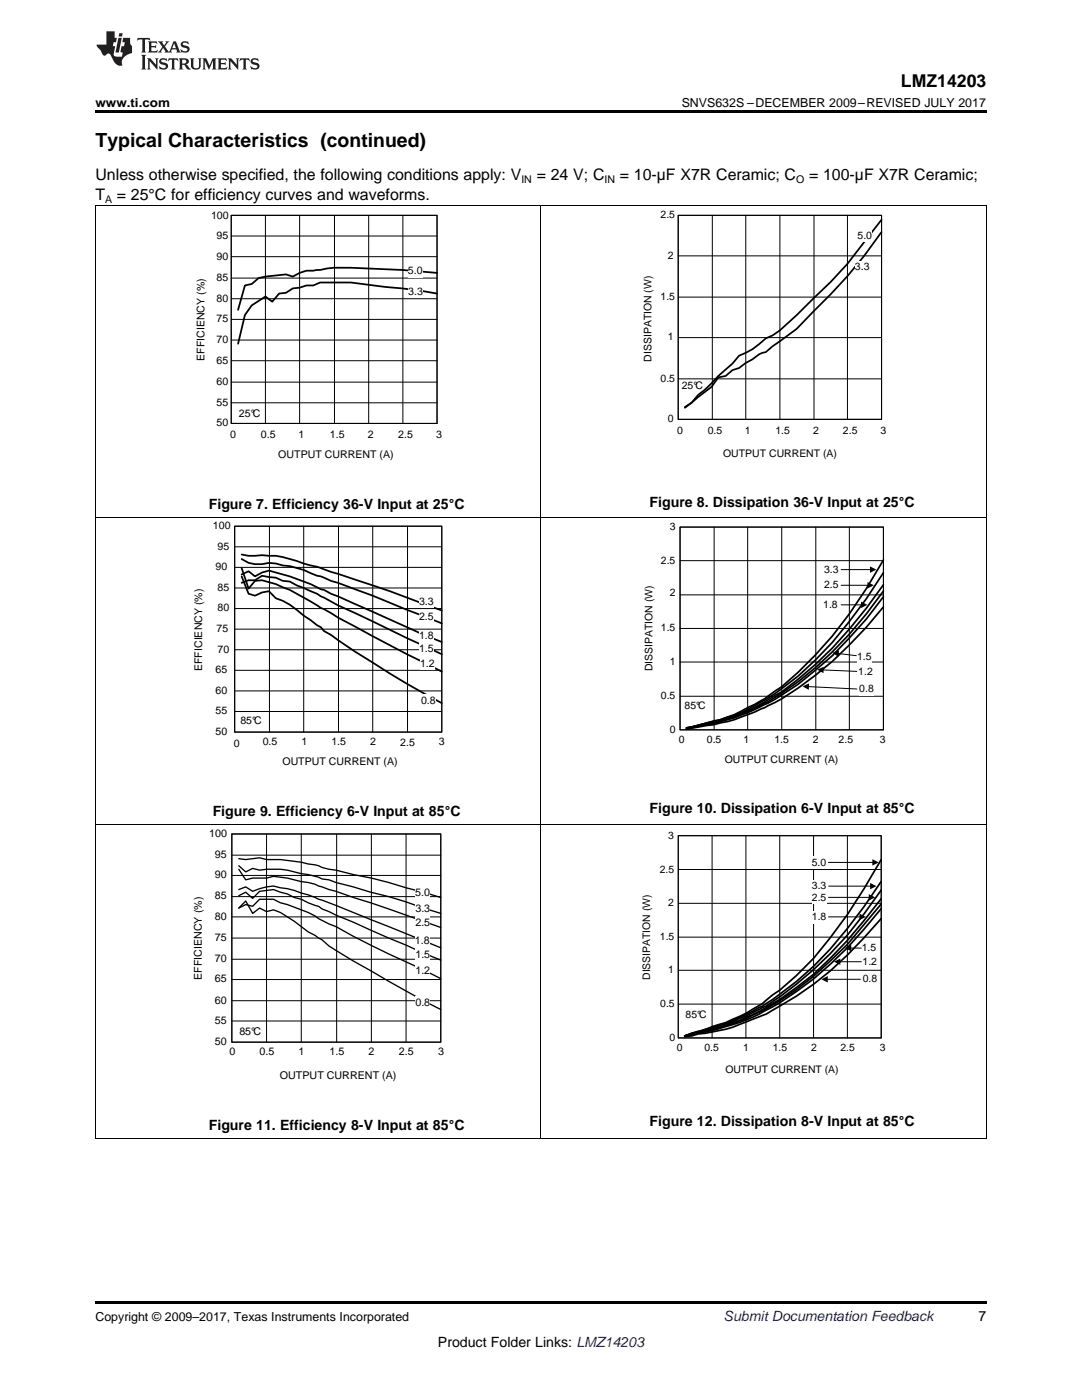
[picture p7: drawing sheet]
<svg xmlns="http://www.w3.org/2000/svg" width="216mm" height="279mm" viewBox="0 0 216 279" stroke-linecap="round" stroke-linejoin="round" font-family="sans-serif">
<path d="M19 227.2h.2zM196.7 227.2h.1zM19 259.7h177.8v.5h-177.8z" fill="#000"/>
<g fill="none" stroke="#000" stroke-width=".2">
<path d="M19.1 164.5v62.7M46.3 178.9h41.7M46.3 174.7h41.7M46.3 170.7h41.7M46.3 166.4h41.7v41.6h-41.7zM53.2 166.4v41.6M60.1 166.4v41.6M67.2 166.4v41.6M74.1 166.4v41.6M81 166.4v41.6M107.9 164.5v62.7M196.8 164.5v62.7"/>
<path d="M46.3 199.7h41.7M46.3 195.5h41.7M46.3 191.4h41.7M46.3 187.2h41.7M46.3 183h41.7M46.3 203.8h41.7M19 227.2h177.8"/>
</g>
<path d="M46.3 166.4h41.7v41.6h-41.7z" fill="none" stroke="#000" stroke-width=".21"/>
<path d="M47.6 171.4l1.4 .1 2.8-.3 1.4 .3h2.8l2.7 .4 4.2 .7 2.8 .9 1.3 .2 10.6 2.4 10.4 3M47.6 172.8l1.4 1.2 1.4-.7 1.4 .4a16.8 16.8 0 0 1 8.3 .7 12.1 12.1 0 0 1 4.2 1l1.4 .2 1.3 .5 10.6 2.8 10.4 3.4M47.6 173.5l1.4 2.1 1.4-.4h2.8l1.4-.3a23.1 23.1 0 0 1 5.5 1l2.8 .6 2.8 1 11.9 3.9 10.4 3.7M47.6 177.5l1.4-.5 1.4 .9 2.8-.9 1.4-.2 2.7 .6 2.8 .8a137.9 137.9 0 0 1 13.9 5.3l14 5.7M47.6 178.8l1.4-.7 1.4 1.2 1.4-1.4 2.8-.4 2.7 .9 1.4 .7 1.4 .4 1.4 .7 2.1 .7 .7 .5 2.7 1.2 21 9M88 195.3l-7-3.3a164.6 164.6 0 0 1-14-7.1 15.9 15.9 0 0 1-4.1-2.1l-2.8-1.2-2.8-1.1-1.3-.3-1.4-.7h-2.8l-1.4 1.4-1.4-.4-1.4 .7 1.4-1.4 1.4 2.5 1.4-1.1 1.4 .7 1.4-.3 1.4 .5 2.7 1.8 2.8 2.1 2.8 1.6 1.4 1.2 4.8 3 14 7.9 3.5 1.8" fill="none" stroke="#000" stroke-width=".27"/>
<g fill="#fff">
<path d="M82.8 176.8h3v2.6h-3z" fill-rule="evenodd"/>
<path d="M82.9 180h3v2.6h-3z" fill-rule="evenodd"/>
<path d="M82.9 182.8h3v2.6h-3z" fill-rule="evenodd"/>
<path d="M82.8 186.4h2.9v2.6h-2.9z" fill-rule="evenodd"/>
<path d="M82.9 189.2h3v2.6h-3z" fill-rule="evenodd"/>
<path d="M82.9 192.4h3v2.6h-3z" fill-rule="evenodd"/>
<path d="M82.9 198.8h3v2.6h-3z" fill-rule="evenodd"/>
<path d="M172 187.9h2.8v2.5h-2.8z" fill-rule="evenodd"/>
</g>
<path d="M135.3 173.5h40.5M135.3 166.8h40.5v40.3h-40.5zM142.1 166.8v40.3M148.8 166.8v40.3M155.6 166.8v40.3M162.3 166.8v40.3M169.1 166.8v40.3M135.3 193.6h40.5M135.3 187h40.5M135.3 180.3h40.5M135.3 200.4h40.5" fill="none" stroke="#000" stroke-width=".2"/>
<path d="M135.3 166.8h40.5v40.3h-40.5z" fill="none" stroke="#000" stroke-width=".21"/>
<path d="M175.8 171.5a111.8 111.8 0 0 1-13.5 19.8l-3.4 3.4-3.3 2.9-1.4 .9a24.9 24.9 0 0 1-8 4.9l-1.4 .7-2.7 .8-1.4 .7-1.4 .2-2.7 .9M175.8 175.9a101.3 101.3 0 0 1-13.5 16.9 79.1 79.1 0 0 1-10.1 8l-3.4 1.7a70.2 70.2 0 0 1-10.8 3.7l-1.4 .5M175.8 177.6a78.6 78.6 0 0 1-22.9 23.2l-6.7 3.2-6.9 1.9-2.7 1 1.4-.2 1.3-.4a30.1 30.1 0 0 0 10.8-2.9l2.1-.8a65.8 65.8 0 0 0 20.2-15.4l3.4-3.9M175.8 179.4a96.5 96.5 0 0 1-13.5 15 63.3 63.3 0 0 1-12.2 8.1 41 41 0 0 1-10.8 3.4l-1.3 .6-1.4 .2M175.8 180.4l-3.4 4.1a65.2 65.2 0 0 1-20.2 17.2 40.2 40.2 0 0 1-12.9 4.4l-2.7 .6M175.8 181.3a77.9 77.9 0 0 1-20.2 18.8 40.9 40.9 0 0 1-16.3 6l-2.7 .6" fill="none" stroke="#000" stroke-width=".35"/>
<g fill="#fff">
<path d="M162 171h2.9v2.5h-2.9z" fill-rule="evenodd"/>
<path d="M162 175.6h2.9v2.5h-2.9z" fill-rule="evenodd"/>
<path d="M162 177.9h2.9v2.5h-2.9z" fill-rule="evenodd"/>
<path d="M162 181.8h2.9v2.5h-2.9z" fill-rule="evenodd"/>
</g>
<g fill="none" stroke="#000" stroke-width=".2">
<path d="M19.1 103.3v61.3M46.8 117.3h41.3M46.8 113.2h41.3M46.8 109.1h41.3M46.8 105h41.3v41.1h-41.3zM53.8 105v41.1M60.6 105v41.1M67.5 105v41.1M74.4 105v41.1M81.3 105v41.1M107.9 103.3v61.3M196.8 103.3v61.3"/>
<path d="M46.8 137.9h41.3M46.8 133.8h41.3M46.8 129.7h41.3M46.8 125.6h41.3M46.8 121.5h41.3M46.8 142h41.3M19 164.5h177.8M165.3 172.1h8.9M165.3 179.1h8.2M165.4 176.8h8.4M165 195.4h6.7M165.3 183h6.4"/>
<path d="M167.5 191.9h4.4M169.7 189.2h2.2"/>
</g>
<path d="M173.4 178.5l1.2 .6-1.2 .6zM173.6 176.2l1.3 .6-1.3 .7zM174.1 171.5l1.2 .6-1.2 .7zM163.9 195.4l1.3-.6v1.3zM166.4 191.9l1.3-.6v1.3zM168.6 189.2l1.3-.6v1.2zM171.5 182.3l1.3 .7-1.3 .6z" fill="#000"/>
<path d="M46.8 105h41.4v41.1h-41.4z" fill="none" stroke="#000" stroke-width=".21"/>
<path d="M48.2 110.7l1.4 .2 2.7-.1 1.4 .1a17.3 17.3 0 0 1 6.9 1.6l2.7 .6 1.4 .5a423 423 0 0 1 23.4 8.2M48.2 111.6a6.2 6.2 0 0 0 5.5 .7l1.3 .2 1.4 .3a19.9 19.9 0 0 1 6.9 2.1l.7 .1 2 .9 8.4 3 13.7 5.5M48.2 114.6l1.4-.6 1.3 1 1.4-.7 1.4-.4a56.9 56.9 0 0 1 12.3 4.6l18.6 8.2 3.5 1.4M48.2 116.3l1.4-.5h1.3l1.4-.9 2.7 .4 1.4 .6 1.4 .2 1.4 .7 4.1 1.7 4.1 2.3 20.7 9.8M48.2 113.4l1.4 4.1 1.3-1.6 1.4-.1 1.4 .4a42.5 42.5 0 0 1 10.3 5.1l.7 .3a402.8 402.8 0 0 0 23.4 12.4M48.2 115l1.4 3.5 1.3 .4 1.4-.7 1.4-.2 1.3 1.4a14.2 14.2 0 0 1 5.6 3.5l2.7 1.9 .7 .4 .7 .7 1.3 .8a238.5 238.5 0 0 0 22.1 13.6" fill="none" stroke="#000" stroke-width=".35"/>
<g fill="#fff">
<path d="M83.6 118.8h3v2.5h-3z" fill-rule="evenodd"/>
<path d="M83.6 121.8h3v2.5h-3z" fill-rule="evenodd"/>
<path d="M83.6 125.7h3v2.5h-3z" fill-rule="evenodd"/>
<path d="M83.6 128.2h3v2.5h-3z" fill-rule="evenodd"/>
<path d="M83.8 131.2h2.9v2.5h-2.9z" fill-rule="evenodd"/>
<path d="M84 138.6h2.9v2.5h-2.9z" fill-rule="evenodd"/>
<path d="M48 142.5h4.7v2.6h-4.7z" fill-rule="evenodd"/>
</g>
<path d="M135.7 118.7h40.6M135.7 111.9h40.6M135.7 105.2h40.6v40.5M142.5 105.2v40.5M149.2 105.2v40.5M156 105.2v40.5M162.8 105.2v40.5M169.5 105.2v40.5M135.7 139h40.6M135.7 132.1h40.6M135.7 125.4h40.6" fill="none" stroke="#000" stroke-width=".2"/>
<path d="M135.7 105.2h40.6v40.5h-40.6zM135.7 105.2v40.5h40.6" fill="none" stroke="#000" stroke-width=".21"/>
<path d="M176.3 111.8a90.6 90.6 0 0 1-17 22.3l-3.3 3a46.2 46.2 0 0 1-10.9 6l-1.3 .5-6.8 1.7M176.3 114.3a98.3 98.3 0 0 1-13.6 17.4 48.3 48.3 0 0 1-16.2 11l-2.7 .9-6.8 1.8M176.3 116.7a82.6 82.6 0 0 1-20.3 21.4l-1.4 .7a39.2 39.2 0 0 1-14.9 5.8l-2.7 .7M176.3 118a73.6 73.6 0 0 1-23.1 22.1l-5.4 2.4a20.5 20.5 0 0 1-5.4 1.6l-1.3 .4-4.1 .8M176.3 119.1a84.8 84.8 0 0 1-17 17.4 49.6 49.6 0 0 1-14.2 7.1l-2.7 .8-4 .6-1.4 .5 2.7-.5a45.3 45.3 0 0 0 16.3-5.5 76 76 0 0 0 20.3-18.4" fill="none" stroke="#000" stroke-width=".35"/>
<g fill="#fff">
<path d="M164.4 112.5h2.9v2.5h-2.9z" fill-rule="evenodd"/>
<path d="M164.5 115.6h2.8v2.5h-2.8z" fill-rule="evenodd"/>
<path d="M164.3 119.4h2.9v2.5h-2.9z" fill-rule="evenodd"/>
<path d="M171 129.9h2.9v2.5h-2.9z" fill-rule="evenodd"/>
<path d="M171.3 132.8h2.9v2.5h-2.9z" fill-rule="evenodd"/>
<path d="M171.5 136.3h2.9v2.5h-2.9z" fill-rule="evenodd"/>
</g>
<path d="M167.8 113.7h6M167.8 116.8h5.5M161.2 137l9.8 .5M164.2 133.7l6.8 .3M167.2 130.4l3.7 .5M167.8 120.7h4.2" fill="none" stroke="#000" stroke-width=".2"/>
<path d="M173.1 116.2l1.3 .6-1.3 .6zM173.6 113l1.3 .7-1.3 .6zM160.1 137l1.3-.6v1.3zM163.1 133.7l1.3-.6-.1 1.2zM166.1 130.3l1.3-.5-.1 1.3zM171.8 120.1l1.3 .6-1.3 .6z" fill="#000"/>
<path d="M136.6 139.7h4.7v2.5h-4.7z" fill-rule="evenodd" fill="#fff"/>
<g fill="none" stroke="#000" stroke-width=".2">
<path d="M19.1 41.1v62.2M46.1 59.6h41.1M46.1 55.5h41.1M46.1 51.2h41.1M46.1 47.1h41.1M46.1 43h41.1v41.5h-41.1zM53 43v41.5M59.8 43v41.5M66.7 43v41.5M73.6 43v41.5M80.4 43v41.5M107.9 41.1v62.2"/>
<path d="M196.8 41.1v62.2M46.1 76.3h41.1M46.1 72h41.1M46.1 67.9h41.1M46.1 63.7h41.1M46.1 80.4h41.1M19 103.2h177.8"/>
</g>
<path d="M46.1 43h41.1v41.5h-41.1z" fill="none" stroke="#000" stroke-width=".21"/>
<path d="M87.2 54.5l-10.4-.8a78 78 0 0 0-11.6-.1l-2.7 .4h-1.3l-1.4 .5-1.4 .7-1.3-.4-4.1 .4-1.4 .3-1.4 1.2-1.3 .3-1.4 4.8M87.2 58.6l-3.4-.6-13.8-1.6h-6.1l-1.4 .6h-1.3l-1.4 .4-1.4 .2-1.3 .8-1.4 .2-1.4 1.6-1.3-1-2.8 1.7-1.3 2-1.4 5.7" fill="none" stroke="#000" stroke-width=".35"/>
<g fill="#fff">
<path d="M81.5 56.9h2.9v2.5h-2.9z" fill-rule="evenodd"/>
<path d="M81.4 52.9h2.9v2.5h-2.9z" fill-rule="evenodd"/>
</g>
<path d="M135.3 59.3h40.6M135.3 51.1h40.6M135.3 43h40.6v40.7h-40.6zM142.1 43v40.7M148.8 43v40.7M155.6 43v40.7M162.4 43v40.7M169.1 43v40.7M135.3 75.6h40.6M135.3 67.4h40.6" fill="none" stroke="#000" stroke-width=".2"/>
<path d="M135.3 43h40.6v40.7h-40.6z" fill="none" stroke="#000" stroke-width=".21"/>
<path d="M175.9 43.8l-6.8 8.9-3.3 3.6-6.8 6.6-3.4 3-1.5 1-1.3 .6a17 17 0 0 1-5.3 3.5l-1.4 1.6-2.8 2.4-2.6 2.8-1.4 1-1.3 1.6-1.3 .8M175.9 46.3a96.7 96.7 0 0 1-13.6 15.9l-3.3 3.4-4.9 3.5-1.3 1.2-1.3 .4-4 2.7-1.4 .5-1.3 1.1-1.5 .3-1.3 1.9-5.3 4.2" fill="none" stroke="#000" stroke-width=".35"/>
<g fill="#fff">
<path d="M171.1 45.8h2.9v2.5h-2.9z" fill-rule="evenodd"/>
<path d="M170.6 52.1h2.9v2.5h-2.9z" fill-rule="evenodd"/>
</g>
<path d="M19 41.1h177.8" fill="none" stroke="#000" stroke-width=".2"/>
<path d="M19 22h177.8v.5h-177.8z" fill="#000"/>
<g fill="#231f20">
<path d="M27.5 7.6l-.1 .5 .4-.2h.6v.1v2.1l-.2 .4h1l-.3-.4v-2.1l.1-.1h.5l.5 .2-.2-.5zM29.5 8.3l.2 .3v1.5l-.2 .4h1.8l.2-.6a1.04 1.04 0 0 1-1.3 .2v-.7h.6l.3 .2v-.6l-.3 .2h-.6v-.6l.8-.1 .4 .3-.2-.5zM31.5 8.3l.9 1.1-.9 1.1h.8l-.2-.2 .5-.7 .4 .7-.2 .2h1.5l-.1-.2 .1-.4h.9l.1 .4-.2 .2h1l-.3-.3-.7-1.9h-.5l-.9 2-.8-1 .9-1h-.8l.1 .3-.3 .5-.4-.6 .2-.2zM34.7 8.6l.4 1h-.7zM36.3 8.4a.63 .63 0 0 0-.2 .7 .63 .63 0 0 0 .6 .4l.6 .2 .1 .2a.75 .75 0 0 1-.7 .4 .75 .75 0 0 1-.6-.5l.1 .7 .1-.1a1.11 1.11 0 0 0 1.5-.6 1.13 1.13 0 0 0-1.2-.8l-.1-.4a1.04 1.04 0 0 1 1.2 .2l-.2-.5-.1 .1-.5-.2zM28.2 10.9l.2 .4v2.2l-.2 .4h1l-.3-.4v-2.2l.3-.4zM29.3 11.6l.3 .4v1.5l-.3 .4h.8l-.2-.4v-1.3l1.5 1.7v-1.9l.2-.4h-.7l.2 .4v.9l-1.1-1.3zM32 11.8a.62 .62 0 0 0-.2 .7 .62 .62 0 0 0 .6 .4l.6 .1 .1 .3a.76 .76 0 0 1-.7 .3 .76 .76 0 0 1-.6-.4l.1 .7 .1-.1a1.11 1.11 0 0 0 1.5-.6 1.13 1.13 0 0 0-1.2-.8l-.1-.4a1.04 1.04 0 0 1 1.2 .2l-.2-.6-.1 .1-.5-.1zM33.7 11.6l-.2 .6a.61 .61 0 0 1 .8-.3v1.6l-.2 .4h.9l-.2-.4v-1.6a.63 .63 0 0 1 .8 .3l-.2-.6zM35.6 11.6l.3 .4v1.5l-.3 .4h1l-.2-.2v-.8l.5 .2a.76 .76 0 0 0 1.2 .7l-1-1a.58 .58 0 0 0 .6-.5 .58 .58 0 0 0-.5-.6zM36.4 11.9h.1a.45 .45 0 0 1 .5 .1 .45 .45 0 0 1 .1 .5l-.7 .2zM37.9 11.6l.2 .2a2.17 2.17 0 0 0 .3 1.9 .99 .99 0 0 0 1.6-.6v-1.1l.2-.4h-.7l.2 .2a1.92 1.92 0 0 1-.2 1.8 .6 .6 0 0 1-.9-.5v-1.1l.2-.4zM40.4 11.6l.2 .4v1.5l-.2 .4h.7l-.2-.4v-1.4l.8 1.8 .8-1.8v1.4l-.2 .4h.9l-.2-.4v-1.5l.2-.4h-.8l-.6 1.5-.6-1.5zM43.4 11.6l.2 .4v1.5l-.2 .4h1.8l.2-.6a1.04 1.04 0 0 1-1.3 .1v-.6h.5l.4 .2v-.6l-.4 .2h-.5v-.7h.8l.3 .3-.1-.6zM45.5 11.6l.2 .4v1.5l-.2 .4h.7l-.2-.4v-1.3l1.5 1.7v-1.9l.2-.4h-.7l.2 .4v.9l-1.1-1.3zM47.9 11.6l-.1 .6a.61 .61 0 0 1 .8-.3v1.6l-.3 .4h1l-.3-.4 .1-1.6a.63 .63 0 0 1 .7 .3l-.1-.6zM50.2 11.8a.62 .62 0 0 0-.2 .7 .62 .62 0 0 0 .6 .4l.6 .1 .2 .3a.76 .76 0 0 1-.8 .3 .76 .76 0 0 1-.6-.4l.1 .7 .2-.1a1.11 1.11 0 0 0 1.5-.6 1.13 1.13 0 0 0-1.3-.8l-.1-.4a1.04 1.04 0 0 1 1.2 .2l-.1-.6-.2 .1-.5-.1z"/>
<path d="M21.2 6.3v2.6h-1.9l.1 .4 .7 .9a.91 .91 0 0 0 1 .8 .56 .56 0 0 1 .5-.3 .56 .56 0 0 1 .5 .3l.4 .8a1.53 1.53 0 0 0 1.9 1.2 1.54 1.54 0 0 1 1-2.1l.9-.3v-1.4a1.52 1.52 0 0 1-.3-1.6h-1.4l-.2 .8h.5l-.2 .8h-.4l-.2 1v.2l.4 .1-.2 .8a1.93 1.93 0 0 1-1.6-.3l.3-1.8h-.5l.2-.8h.4l.2-.8h-.4v-1.3zM23.6 7.6l-.6 2.9h.7l.6-2.9zM23.8 6.6l-.1 .7h.6l.2-.7z"/>
</g>
<text font-size="3.9" x="19" y="29.3">Typical Characteristics (continued)</text>
<text font-size="3.5" x="179.8" y="17.3">LMZ14203</text>
<g font-size="3.2">
<text x="19" y="36">Unless otherwise specified, the following conditions apply: V</text>
<text x="107.1" y="36">= 24 V; C</text>
<text x="123.7" y="36">= 10-µF X7R Ceramic; C</text>
<text x="161.4" y="36">= 100-µF X7R Ceramic;</text>
<text x="19" y="39.9">T</text>
<text x="23.3" y="39.9">= 25°C for efficiency curves and waveforms.</text>
</g>
<g font-size="2.8">
<text x="41.7" y="101.5">Figure 7. Efficiency 36-V Input at 25°C</text>
<text x="129.6" y="101.2">Figure 8. Dissipation 36-V Input at 25°C</text>
<text x="42.4" y="162.8">Figure 9. Efficiency 6-V Input at 85°C</text>
<text x="129.6" y="162.3">Figure 10. Dissipation 6-V Input at 85°C</text>
<text x="41.7" y="225.5">Figure 11. Efficiency 8-V Input at 85°C</text>
<text x="129.6" y="224.6">Figure 12. Dissipation 8-V Input at 85°C</text>
<text x="195.3" y="263.6">7</text>
<text x="87.4" y="268.9">Product Folder Links: LMZ14203</text>
</g>
<text font-size="2.8" fill="#0000c8" x="144.4" y="263.6">Submit Documentation Feedback</text>
<g font-size="2.5">
<text x="19" y="21.4">www.ti.com</text>
<text x="136" y="21.4">SNVS632S –DECEMBER 2009–REVISED JULY 2017</text>
<text x="19" y="263.6">Copyright © 2009–2017, Texas Instruments Incorporated</text>
</g>
<g font-size="2.1">
<text x="21" y="40.5">A</text>
<text x="104" y="36.6">IN</text>
<text x="120.6" y="36.6">IN</text>
<text x="158.9" y="36.6">O</text>
<text x="42.1" y="43.7">100</text>
<text x="43.2" y="47.7">95</text>
<text x="131.8" y="43.5">2.5</text>
<text x="171.1" y="47.6">5.0</text>
<text x="43.2" y="51.8">90</text>
<text x="133.2" y="51.6">2</text>
<text x="170.6" y="53.9">3.3</text>
<text x="43.2" y="56.1">85</text>
<text x="81.4" y="54.8">5.0</text>
<text x="81.5" y="58.8">3.3</text>
<text x="131.8" y="59.9">1.5</text>
<text x="43.2" y="64.3">75</text>
<text x="43.2" y="60.2">80</text>
<text x="43.2" y="68.4">70</text>
<text x="133.2" y="67.9">1</text>
<text x="40.8" y="72" transform="rotate(-90 40.8 72)">EFFICIENCY (%)</text>
<text x="43.2" y="76.8">60</text>
<text x="43.2" y="72.6">65</text>
<text x="130" y="72.2" transform="rotate(-90 130 72.2)">DISSIPATION (W)</text>
<text x="131.8" y="76.2">0.5</text>
<text x="136" y="77.6">25°C</text>
<text x="43.2" y="81">55</text>
<text x="47.7" y="83.2">25°C</text>
<text x="43.2" y="85.1">50</text>
<text x="45.9" y="87.4">0</text>
<text x="52.1" y="87.4">0.5</text>
<text x="59.6" y="87.4">1</text>
<text x="65.8" y="87.4">1.5</text>
<text x="73.4" y="87.4">2</text>
<text x="79.5" y="87.4">2.5</text>
<text x="87" y="87.4">3</text>
<text x="133.2" y="84.3">0</text>
<text x="135.1" y="86.6">0</text>
<text x="141.2" y="86.6">0.5</text>
<text x="148.6" y="86.6">1</text>
<text x="154.7" y="86.6">1.5</text>
<text x="162.2" y="86.6">2</text>
<text x="168.2" y="86.6">2.5</text>
<text x="175.7" y="86.6">3</text>
<text x="55.5" y="91.5">OUTPUT CURRENT (A)</text>
<text x="144.3" y="91.1">OUTPUT CURRENT (A)</text>
<text x="42.5" y="105.6">100</text>
<text x="133.7" y="105.8">3</text>
<text x="43" y="113.8">90</text>
<text x="43.4" y="109.7">95</text>
<text x="131.9" y="112.5">2.5</text>
<text x="43.4" y="117.9">85</text>
<text x="133.7" y="119">2</text>
<text x="164.4" y="114.4">3.3</text>
<text x="164.5" y="117.4">2.5</text>
<text x="43.4" y="122">80</text>
<text x="83.6" y="120.7">3.3</text>
<text x="83.6" y="123.7">2.5</text>
<text x="131.9" y="126">1.5</text>
<text x="164.3" y="121.3">1.8</text>
<text x="43.2" y="126.1">75</text>
<text x="43.4" y="130.3">70</text>
<text x="83.6" y="127.6">1.8</text>
<text x="83.6" y="130.1">1.5</text>
<text x="171" y="131.7">1.5</text>
<text x="40.4" y="133.9" transform="rotate(-90 40.4 133.9)">EFFICIENCY (%)</text>
<text x="43" y="134.4">65</text>
<text x="83.8" y="133.1">1.2</text>
<text x="130.2" y="134" transform="rotate(-90 130.2 134)">DISSIPATION (W)</text>
<text x="133.7" y="132.7">1</text>
<text x="171.3" y="134.7">1.2</text>
<text x="43" y="142.6">55</text>
<text x="43" y="138.5">60</text>
<text x="84" y="140.5">0.8</text>
<text x="131.9" y="139.5">0.5</text>
<text x="136.6" y="141.6">85°C</text>
<text x="171.5" y="138.2">0.8</text>
<text x="43" y="146.7">50</text>
<text x="46.7" y="149.1">0</text>
<text x="48" y="144.4">85°C</text>
<text x="52.4" y="148.7">0.5</text>
<text x="60.1" y="148.7">1</text>
<text x="66.1" y="148.7">1.5</text>
<text x="73.8" y="148.7">2</text>
<text x="79.9" y="148.9">2.5</text>
<text x="87.5" y="148.7">3</text>
<text x="133.7" y="146.2">0</text>
<text x="135.4" y="148.3">0</text>
<text x="141.1" y="148.3">0.5</text>
<text x="148.3" y="148.3">1</text>
<text x="154.5" y="148.3">1.5</text>
<text x="162.2" y="148.3">2</text>
<text x="167.3" y="148.3">2.5</text>
<text x="175.6" y="148.3">3</text>
<text x="56.4" y="152.7">OUTPUT CURRENT (A)</text>
<text x="144.6" y="152.2">OUTPUT CURRENT (A)</text>
<text x="41.7" y="167">100</text>
<text x="133.3" y="167.3">3</text>
<text x="42.9" y="171.2">95</text>
<text x="162" y="172.8">5.0</text>
<text x="42.9" y="179.5">85</text>
<text x="42.9" y="175.3">90</text>
<text x="82.8" y="178.7">5.0</text>
<text x="131.7" y="174.3">2.5</text>
<text x="162" y="177.5">3.3</text>
<text x="162" y="179.8">2.5</text>
<text x="42.9" y="183.6">80</text>
<text x="82.9" y="182">3.3</text>
<text x="82.9" y="184.7">2.5</text>
<text x="133.3" y="180.8">2</text>
<text x="162" y="183.7">1.8</text>
<text x="42.9" y="187.8">75</text>
<text x="82.8" y="188.4">1.8</text>
<text x="82.9" y="191.1">1.5</text>
<text x="131.7" y="187.6">1.5</text>
<text x="172" y="189.8">1.5</text>
<text x="40.2" y="195.6" transform="rotate(-90 40.2 195.6)">EFFICIENCY (%)</text>
<text x="42.9" y="196.1">65</text>
<text x="42.9" y="192">70</text>
<text x="82.9" y="194.3">1.2</text>
<text x="129.7" y="195.6" transform="rotate(-90 129.7 195.6)">DISSIPATION (W)</text>
<text x="133.3" y="194.2">1</text>
<text x="172.1" y="192.5">1.2</text>
<text x="172.2" y="196">0.8</text>
<text x="42.9" y="200.3">60</text>
<text x="82.9" y="200.8">0.8</text>
<text x="131.7" y="201">0.5</text>
<text x="136.8" y="203.1">85°C</text>
<text x="42.9" y="208.6">50</text>
<text x="42.9" y="204.3">55</text>
<text x="47.8" y="206.6">85°C</text>
<text x="133.6" y="207.7">0</text>
<text x="135.1" y="209.8">0</text>
<text x="140.6" y="209.8">0.5</text>
<text x="148.3" y="209.8">1</text>
<text x="154.2" y="209.8">1.5</text>
<text x="161.8" y="209.8">2</text>
<text x="167.7" y="209.8">2.5</text>
<text x="175.6" y="209.8">3</text>
<text x="45.8" y="210.6">0</text>
<text x="51.8" y="210.6">0.5</text>
<text x="55.8" y="215.4">OUTPUT CURRENT (A)</text>
<text x="59.6" y="210.6">1</text>
<text x="65.8" y="210.6">1.5</text>
<text x="73.6" y="210.6">2</text>
<text x="79.6" y="210.6">2.5</text>
<text x="87.4" y="210.6">3</text>
<text x="144.7" y="214.1">OUTPUT CURRENT (A)</text>
</g>
</svg>
